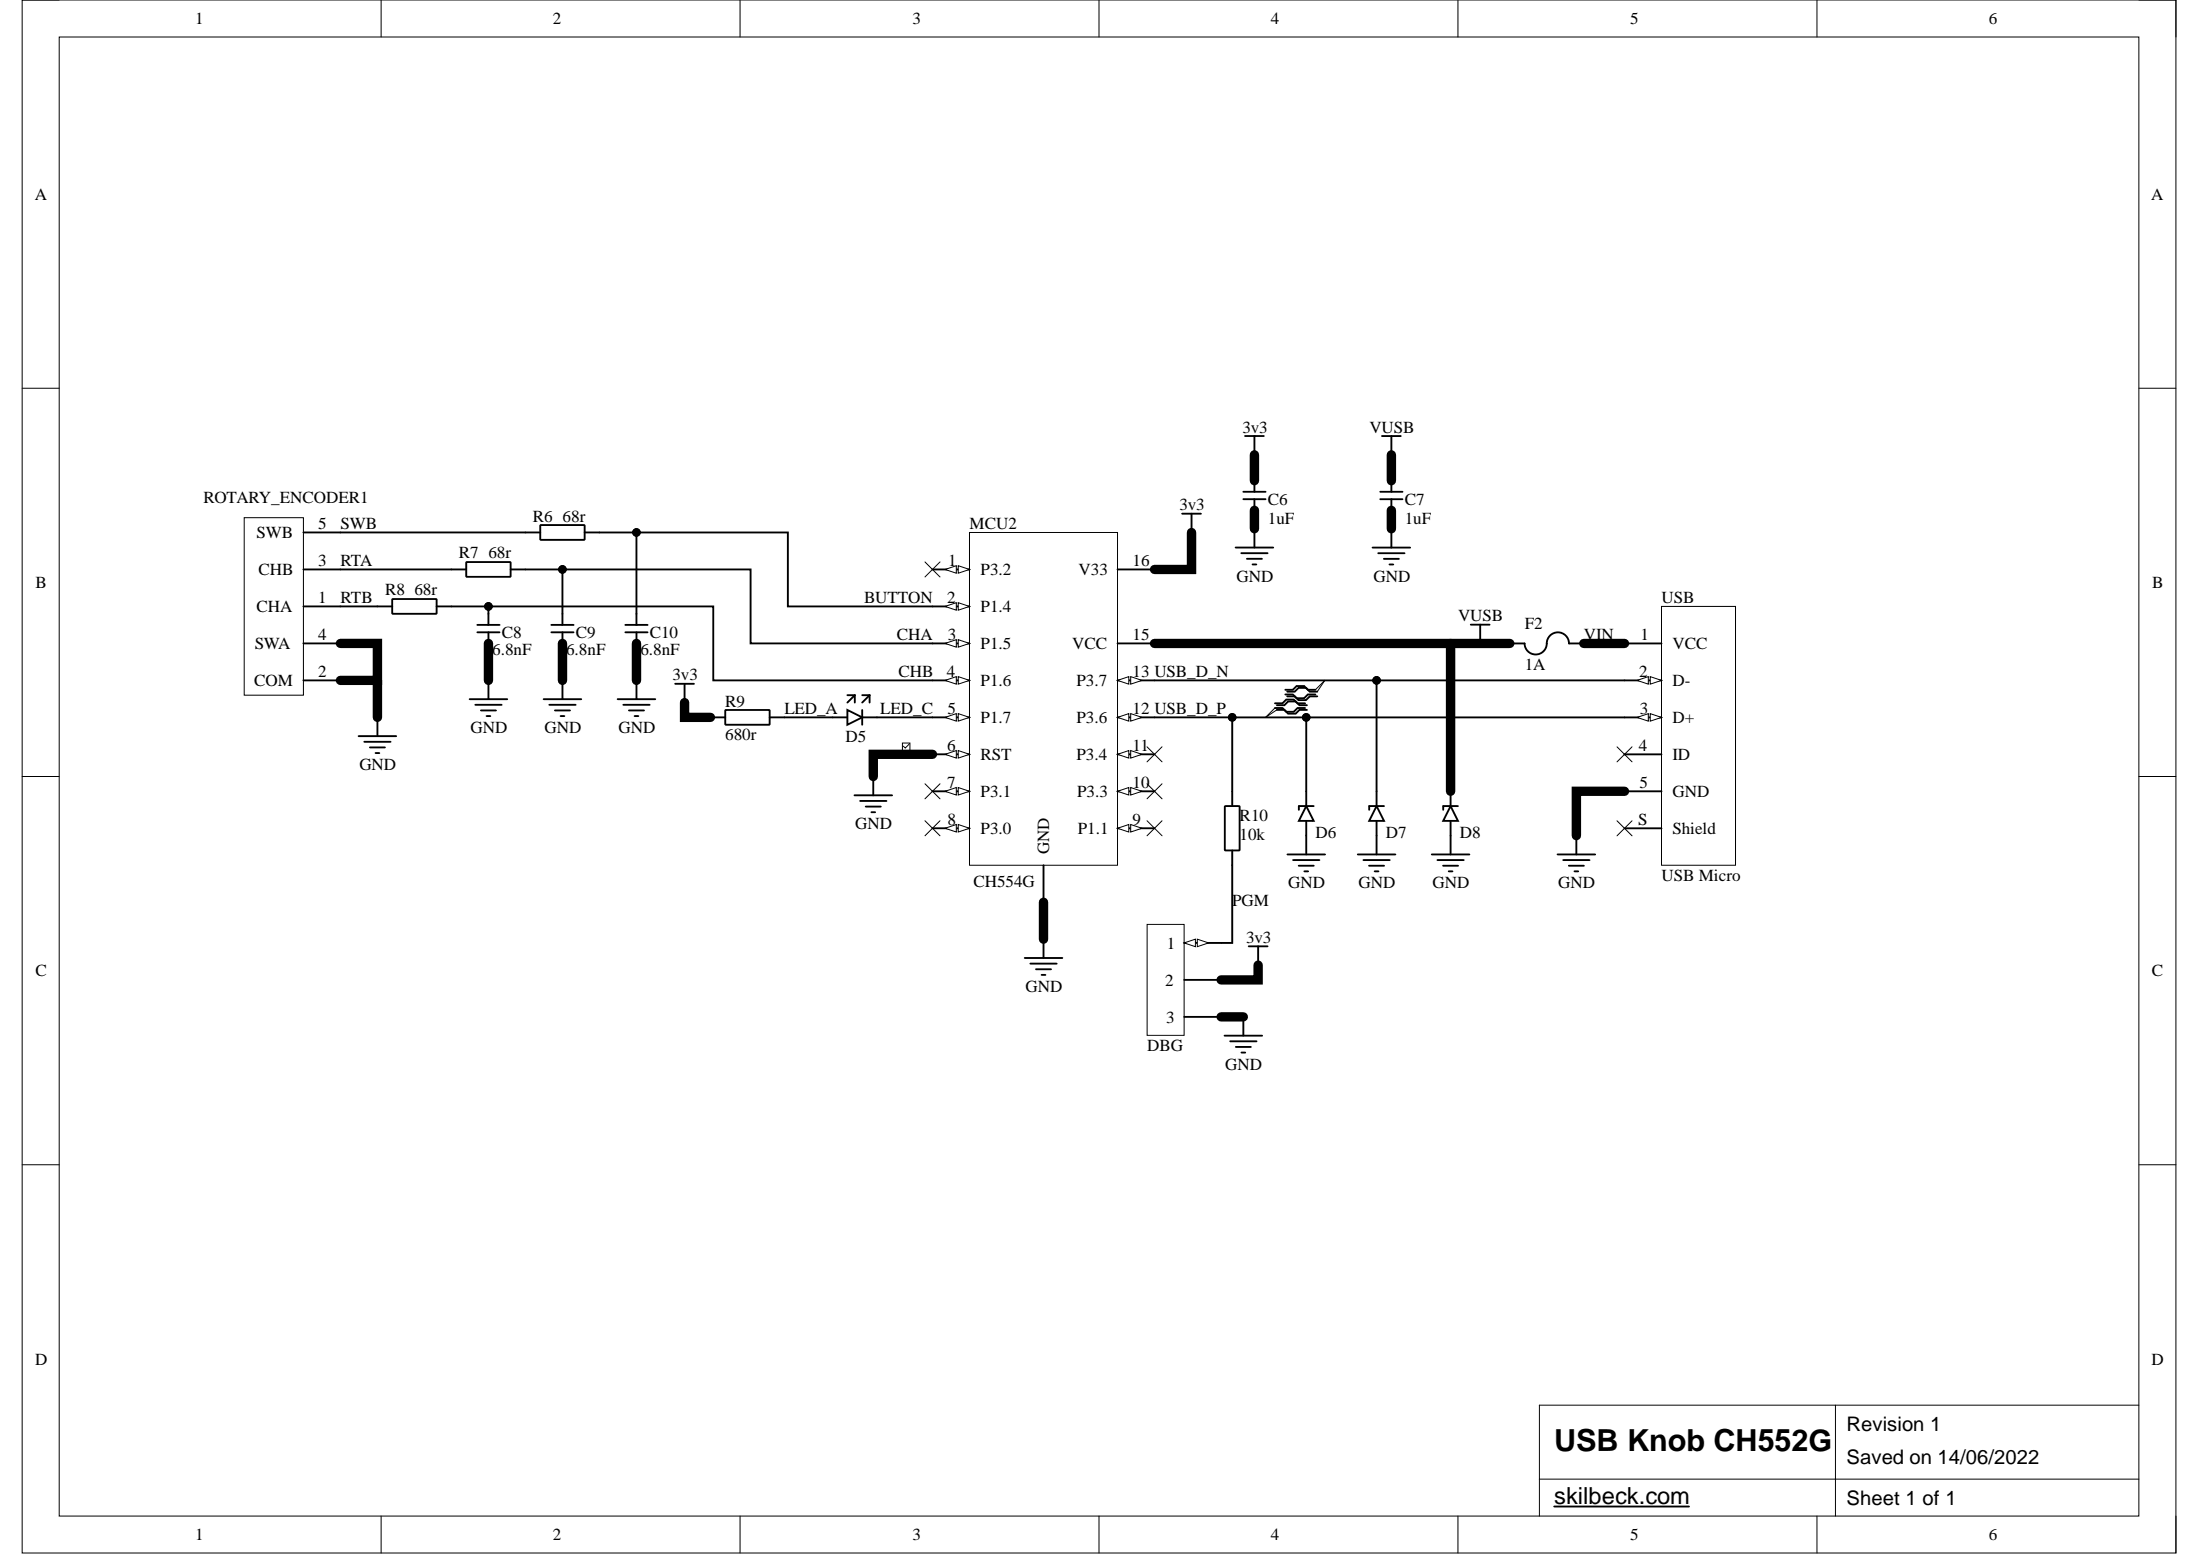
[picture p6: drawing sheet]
<svg xmlns="http://www.w3.org/2000/svg" width="297mm" height="210mm" viewBox="0 0 297 210" stroke-linecap="round" stroke-linejoin="round" font-family="sans-serif">
<path d="M3 0h290.8v209.6h-290.8z" fill="none" stroke="#000" stroke-width=".14"/>
<path d="M8 5h280.8v199.6h-280.8z" fill-rule="evenodd" fill="#fff"/>
<g fill="none" stroke="#000" stroke-width=".14">
<path d="M3 0h5M51.5 0v5M99.9 0v5M148.4 0v5M196.8 0v5M245.3 0v5M288.8 0h5v5M8 5h280.8v199.6h-280.8zM3 52.4h5M288.8 52.4h5M3 104.8h5M288.8 104.8h5"/>
<path d="M3 157.2h5M288.8 157.2h5M207.8 199.7h81M247.8 189.7v14.9M288.8 189.7h-81v14.9M51.5 204.6v5M99.9 204.6v5M148.4 204.6v5M196.8 204.6v5M245.3 204.6v5M293.8 204.6v5"/>
</g>
<g fill="none" stroke="#000" stroke-width="1.3">
<path d="M160.9 71.9v5h-5M169.4 61.4v3.5M169.4 68.9v2.5M187.9 61.4v3.5M187.9 68.9v2.5M46 86.9h5v4.9h-5M51 91.8v5M65.9 86.9v4.9M75.9 86.9v4.9M85.9 86.9v4.9M92.4 94.8v2h3.5M155.9 86.9h47.9"/>
<path d="M195.9 86.9v19.9M213.8 86.9h5.5M125.9 101.8h-8v3M219.3 106.8h-6.5v6M140.9 121.8v5M164.9 137.3h3M169.9 130.3v2h-5"/>
</g>
<g fill="none" stroke="#000" stroke-width=".25">
<path d="M186.6 58.9h2.5M187.9 58.9v2.5M159.6 69.3h2.5M160.9 69.3v2.6M166.8 73.9h5.1M167.6 74.7h3.5M167.9 67.4h3M167.9 66.4h3M168.4 75.4h2M169.1 76.2h.5M169.4 64.9v1.5M169.4 67.4v1.5"/>
<path d="M169.4 71.4v2.5M186.4 67.4h3M186.4 66.4h3M187.9 64.9v1.5M187.9 67.4v1.5M210.3 115.3h5.1M211.1 116.1h3.5M211.8 116.9h2.1M212.6 117.6h.5M212.8 112.8v2.5M209.8 203.4h18.2"/>
</g>
<path d="M176.4 108.8l1 2h-2z" fill="#fff"/>
<path d="M176.4 108.8l1 2h-2zM176.4 106.8v2M176.4 110.8v2M177.4 108.8h-2v.5" fill="none" stroke="#000" stroke-width=".25"/>
<path d="M185.9 108.8l1 2h-2z" fill="#fff"/>
<g fill="none" stroke="#000" stroke-width=".25">
<path d="M173.8 115.3h5.1M174.6 116.1h3.5M175.3 116.9h2.1M176.1 117.6h.5M176.4 112.8v2.5M183.3 115.3h5.1M184.1 116.1h3.5M184.8 116.9h2.1M185.6 117.6h.5M185.9 108.8l1 2h-2zM185.9 106.8v2M185.9 110.8v4.5"/>
<path d="M186.9 108.8h-2v.5"/>
</g>
<path d="M195.9 108.8l.9 2h-1.9z" fill="#fff"/>
<path d="M193.3 115.3h5.1M194.1 116.1h3.5M194.8 116.9h2.1M195.6 117.6h.5M195.9 108.8l.9 2h-1.9zM195.9 106.8v2M195.9 110.8v4.5M196.8 108.8h-1.9v.5" fill="none" stroke="#000" stroke-width=".25"/>
<path d="M33 69.9h8v23.9h-8z" fill-rule="evenodd" fill="#fff"/>
<g fill="none" stroke="#000" stroke-width=".14">
<path d="M33 69.9h8v23.9h-8z"/>
<circle cx="199.9" cy="86.9" r=".51"/>
</g>
<g fill="none" stroke="#000" stroke-width=".25">
<path d="M168.1 58.9h2.5M169.4 58.9v2.5M41 76.9h5M41 71.9h5M185.3 73.9h5.1M186.1 74.7h3.5M186.8 75.4h2.1M187.6 76.2h.5M187.9 71.4v2.5M41 91.8h5M41 81.9h5M41 86.9h5"/>
<path d="M48.4 99.4h5.1M51 96.8v2.6M112.4 96.8h2M116.4 96.8h2M198.6 84.3h2.5M199.9 84.3v2.6M49.2 100.1h3.5M49.9 100.9h2.1M50.7 101.7h.5M138.4 129.3h5M139.1 130.1h3.6M139.9 130.8h2"/>
<path d="M140.6 131.6h.5M140.9 126.8v2.5M168.6 127.7h2.5M169.9 127.7v2.6"/>
</g>
<circle cx="199.9" cy="86.9" r=".51" fill="#000"/>
<path d="M114.4 95.8l2 1-2 1z" fill="#fff"/>
<g fill="none" stroke="#000" stroke-width=".25">
<path d="M60.9 76.9h2M63 75.9h5.8l.1 .1v1.8l-.1 .1h-5.8l-.1-.1zM68.9 76.9h2M70.9 71.9h2M73 70.9h5.8l.1 .1v1.8l-.1 .1h-5.8l-.1-.1zM78.9 71.9h2M51 81.9h2M53 80.9h5.9l.1 .1v1.8l-.1 .1h-5.8l-.1-.1zM59 81.9h1.9M63.4 94.4h5.1M64.2 95.1h3.5M64.4 85.4h3"/>
<path d="M64.4 84.4h3M64.9 95.9h2.1M65.7 96.7h.5M65.9 82.9v1.5M65.9 85.4v1.5M65.9 91.8v2.6M73.4 94.4h5.1M74.2 95.1h3.5M74.4 85.4h3M74.4 84.4h3M74.9 95.9h2.1M75.7 96.7h.5"/>
<path d="M75.9 82.9v1.5M75.9 85.4v1.5M75.9 91.8v2.6M83.4 94.4h5.1M84.2 95.1h3.5M84.4 85.4h3M84.4 84.4h3M84.9 95.9h2.1M85.7 96.7h.5M85.9 82.9v1.5M85.9 85.4v1.5M85.9 91.8v2.6"/>
<path d="M91.2 92.3h2.5M92.4 92.3v2.5M95.9 96.8h2M98 95.9l5.8-.1 .1 .1v1.8l-.1 .1h-5.8l-.1-.1zM103.9 96.8h2M114.4 95.8l2 1-2 1zM114.4 93.8h1M115.4 93.8l-1 1M115.4 93.8v1M116.4 93.8h1M116.4 95.8v2M117.4 93.8l-1 1"/>
<path d="M117.4 93.8v1M172.1 94.9h1.1l.5-.5h1l.5 .5h1M172.1 95.6h1.1l.5 .5h1l.5-.5h1M172.4 95.2h1l.5-.5h1l.5 .5h1.1M172.4 95.8h1l.5 .5h1l.5-.5h1.1M173.5 93.7h1.1l.5 .6h1l.5-.6h1M173.5 93.1h1.1l.5-.5h1l.5 .5h1M173.8 94h1l.5 .5h1l.5-.5h1.1M173.8 93.4h1l.5-.5h1l.5 .5h1.1M203.8 86.9h2a1.5 1.5 0 0 0 1.5 1.4 1.5 1.5 0 0 0 1.5-1.4 1.5 1.5 0 0 1 1.5-1.5 1.5 1.5 0 0 1 1.5 1.5h2M115.4 107.4h5M116.1 108.1h3.6"/>
<path d="M116.9 108.9h2M117.7 109.6h.5M117.9 104.8v2.6M165.4 108.8h1.9l.1 .1v5.8l-.1 .1h-1.8l-.1-.1zM166.4 106.8v2M166.4 114.8v2"/>
</g>
<path d="M172.1 95.6l-1.2 1.2 1.5-1M177.6 93.1l1.3-1.3-1 1.6" fill="none" stroke="#000" stroke-width=".14"/>
<path d="M130.9 71.9h20v44.9h-20z" fill-rule="evenodd" fill="#fff"/>
<path d="M130.9 71.9h20v44.9h-20z" fill="none" stroke="#000" stroke-width=".14"/>
<path d="M125.9 76.9h5" fill="none" stroke="#000" stroke-width=".25"/>
<path d="M129.4 76.4l1.5 .5-1.5 .5z" fill="#fff"/>
<path d="M129.4 76.4l1.5 .5-1.5 .5z" fill="none" stroke="#000" stroke-width=".14"/>
<path d="M127.6 76.9l1.5-.5v1z" fill="#fff"/>
<path d="M127.6 76.9l1.5-.5v1z" fill="none" stroke="#000" stroke-width=".14"/>
<path d="M125.9 81.9h5" fill="none" stroke="#000" stroke-width=".25"/>
<path d="M129.4 81.4l1.5 .5-1.5 .5z" fill="#fff"/>
<path d="M129.4 81.4l1.5 .5-1.5 .5z" fill="none" stroke="#000" stroke-width=".14"/>
<path d="M127.6 81.9l1.5-.5v1z" fill="#fff"/>
<path d="M127.6 81.9l1.5-.5v1z" fill="none" stroke="#000" stroke-width=".14"/>
<path d="M125.9 86.9h5" fill="none" stroke="#000" stroke-width=".25"/>
<path d="M129.4 86.3l1.5 .6-1.5 .5z" fill="#fff"/>
<path d="M129.4 86.3l1.5 .6-1.5 .5z" fill="none" stroke="#000" stroke-width=".14"/>
<path d="M127.6 86.9l1.5-.6v1.1z" fill="#fff"/>
<path d="M127.6 86.9l1.5-.6v1.1z" fill="none" stroke="#000" stroke-width=".14"/>
<path d="M125.9 91.8h5" fill="none" stroke="#000" stroke-width=".25"/>
<path d="M129.4 91.3l1.5 .5-1.5 .6z" fill="#fff"/>
<path d="M129.4 91.3l1.5 .5-1.5 .6z" fill="none" stroke="#000" stroke-width=".14"/>
<path d="M127.6 91.8l1.5-.5v1.1z" fill="#fff"/>
<path d="M127.6 91.8l1.5-.5v1.1z" fill="none" stroke="#000" stroke-width=".14"/>
<path d="M125.9 96.8h5" fill="none" stroke="#000" stroke-width=".25"/>
<path d="M129.4 96.3l1.5 .5-1.5 .5z" fill="#fff"/>
<path d="M129.4 96.3l1.5 .5-1.5 .5z" fill="none" stroke="#000" stroke-width=".14"/>
<path d="M127.6 96.8l1.5-.5v1z" fill="#fff"/>
<path d="M127.6 96.8l1.5-.5v1z" fill="none" stroke="#000" stroke-width=".14"/>
<path d="M125.9 101.8h5" fill="none" stroke="#000" stroke-width=".25"/>
<path d="M129.4 101.3l1.5 .5-1.5 .5z" fill="#fff"/>
<path d="M129.4 101.3l1.5 .5-1.5 .5z" fill="none" stroke="#000" stroke-width=".14"/>
<path d="M127.6 101.8l1.5-.5v1z" fill="#fff"/>
<path d="M127.6 101.8l1.5-.5v1z" fill="none" stroke="#000" stroke-width=".14"/>
<path d="M125.9 106.8h5" fill="none" stroke="#000" stroke-width=".25"/>
<path d="M129.4 106.3l1.5 .5-1.5 .5z" fill="#fff"/>
<path d="M129.4 106.3l1.5 .5-1.5 .5z" fill="none" stroke="#000" stroke-width=".14"/>
<path d="M127.6 106.8l1.5-.5v1z" fill="#fff"/>
<path d="M127.6 106.8l1.5-.5v1z" fill="none" stroke="#000" stroke-width=".14"/>
<path d="M125.9 111.8h5" fill="none" stroke="#000" stroke-width=".25"/>
<path d="M129.4 111.3l1.5 .5-1.5 .5z" fill="#fff"/>
<path d="M129.4 111.3l1.5 .5-1.5 .5z" fill="none" stroke="#000" stroke-width=".14"/>
<path d="M127.6 111.8l1.5-.5v1z" fill="#fff"/>
<path d="M127.6 111.8l1.5-.5v1z" fill="none" stroke="#000" stroke-width=".14"/>
<path d="M150.9 111.8h5" fill="none" stroke="#000" stroke-width=".25"/>
<path d="M150.9 111.8l1.5-.5v1z" fill="#fff"/>
<path d="M150.9 111.8l1.5-.5v1z" fill="none" stroke="#000" stroke-width=".14"/>
<path d="M152.7 111.3l1.5 .5-1.5 .5z" fill="#fff"/>
<path d="M152.7 111.3l1.5 .5-1.5 .5z" fill="none" stroke="#000" stroke-width=".14"/>
<path d="M150.9 106.8h5" fill="none" stroke="#000" stroke-width=".25"/>
<path d="M150.9 106.8l1.5-.5v1z" fill="#fff"/>
<path d="M150.9 106.8l1.5-.5v1z" fill="none" stroke="#000" stroke-width=".14"/>
<path d="M152.7 106.3l1.5 .5-1.5 .5z" fill="#fff"/>
<path d="M152.7 106.3l1.5 .5-1.5 .5z" fill="none" stroke="#000" stroke-width=".14"/>
<path d="M150.9 101.8h5" fill="none" stroke="#000" stroke-width=".25"/>
<path d="M150.9 101.8l1.5-.5v1z" fill="#fff"/>
<path d="M150.9 101.8l1.5-.5v1z" fill="none" stroke="#000" stroke-width=".14"/>
<path d="M152.7 101.3l1.5 .5-1.5 .5z" fill="#fff"/>
<path d="M152.7 101.3l1.5 .5-1.5 .5z" fill="none" stroke="#000" stroke-width=".14"/>
<path d="M150.9 96.8h5" fill="none" stroke="#000" stroke-width=".25"/>
<path d="M150.9 96.8l1.5-.5v1z" fill="#fff"/>
<path d="M150.9 96.8l1.5-.5v1z" fill="none" stroke="#000" stroke-width=".14"/>
<path d="M152.7 96.3l1.5 .5-1.5 .5z" fill="#fff"/>
<path d="M152.7 96.3l1.5 .5-1.5 .5z" fill="none" stroke="#000" stroke-width=".14"/>
<path d="M150.9 91.8h5" fill="none" stroke="#000" stroke-width=".25"/>
<path d="M150.9 91.8l1.5-.5v1.1z" fill="#fff"/>
<path d="M150.9 91.8l1.5-.5v1.1z" fill="none" stroke="#000" stroke-width=".14"/>
<path d="M152.7 91.3l1.5 .5-1.5 .6z" fill="#fff"/>
<g fill="none" stroke="#000" stroke-width=".14">
<path d="M124.9 75.9l2 2M126.9 75.9l-2 2M152.7 91.3l1.5 .5-1.5 .6zM124.9 105.8l2 2M124.9 110.8l2 2M126.9 105.8l-2 2M126.9 110.8l-2 2M154.9 110.8l2 2M154.9 105.8l2 2M154.9 100.8l2 2M156.9 110.8l-2 2M156.9 105.8l-2 2"/>
<path d="M156.9 100.8l-2 2"/>
</g>
<path d="M150.9 76.9h5M150.9 86.9h5M140.9 116.8v5" fill="none" stroke="#000" stroke-width=".25"/>
<path d="M154.9 124.8h5v15h-5z" fill-rule="evenodd" fill="#fff"/>
<path d="M154.9 124.8h5v15h-5z" fill="none" stroke="#000" stroke-width=".14"/>
<path d="M159.9 127.3h5" fill="none" stroke="#000" stroke-width=".25"/>
<path d="M159.9 127.3l1.5-.5v1z" fill="#fff"/>
<path d="M159.9 127.3l1.5-.5v1z" fill="none" stroke="#000" stroke-width=".14"/>
<path d="M161.7 126.8l1.5 .5-1.5 .5z" fill="#fff"/>
<path d="M121.8 100.3h1.1v1h-1.1zM122.7 100.5l-.5 .5-.2-.3M122.9 101.3l.5 .5M161.7 126.8l1.5 .5-1.5 .5z" fill="none" stroke="#000" stroke-width=".14"/>
<path d="M159.9 132.3h5M159.9 137.3h5M165.3 139.8h5.1M167.9 137.3v2.5M166.1 140.6h3.5M166.9 141.3h2M167.6 142.1h.5" fill="none" stroke="#000" stroke-width=".25"/>
<path d="M224.3 81.9h10v34.9h-10z" fill-rule="evenodd" fill="#fff"/>
<path d="M224.3 81.9h10v34.9h-10z" fill="none" stroke="#000" stroke-width=".14"/>
<path d="M219.3 86.9h5M219.3 91.8h5M219.3 111.8h5" fill="none" stroke="#000" stroke-width=".25"/>
<path d="M222.8 91.3l1.5 .5-1.5 .6z" fill="#fff"/>
<path d="M222.8 91.3l1.5 .5-1.5 .6z" fill="none" stroke="#000" stroke-width=".14"/>
<path d="M221 91.8l1.6-.5v1.1z" fill="#fff"/>
<path d="M221 91.8l1.6-.5v1.1z" fill="none" stroke="#000" stroke-width=".14"/>
<path d="M219.3 96.8h5" fill="none" stroke="#000" stroke-width=".25"/>
<path d="M222.8 96.3l1.5 .5-1.5 .5z" fill="#fff"/>
<path d="M222.8 96.3l1.5 .5-1.5 .5z" fill="none" stroke="#000" stroke-width=".14"/>
<path d="M221 96.8l1.6-.5v1z" fill="#fff"/>
<g fill="none" stroke="#000" stroke-width=".14">
<path d="M221 96.8l1.6-.5v1zM218.3 100.8l2.1 2M218.3 110.8l2.1 2M220.4 100.8l-2.1 2M220.4 110.8l-2.1 2"/>
<circle cx="75.9" cy="76.9" r=".51"/>
<circle cx="85.9" cy="71.9" r=".51"/>
<circle cx="51" cy="91.8" r=".51"/>
<circle cx="65.9" cy="81.9" r=".51"/>
<circle cx="166.4" cy="96.8" r=".51"/>
<circle cx="176.4" cy="96.8" r=".51"/>
<circle cx="185.9" cy="91.8" r=".51"/>
<circle cx="195.9" cy="86.9" r=".51"/>
<circle cx="199.9" cy="86.9" r=".51"/>
</g>
<g fill="none" stroke="#000" stroke-width=".25">
<path d="M46 71.9h24.9M46 76.9h14.9M70.9 76.9h30.4v10h24.6M75.9 76.9v6M80.9 71.9h25.5v10h19.5M85.9 71.9v11M160.9 71.9v5h-5M169.4 61.4v3.5M169.4 68.9v2.5M187.9 61.4v3.5M187.9 68.9v2.5M46 81.9h5"/>
<path d="M46 86.9h5v4.9h-5M51 91.8v5M61 81.9h35.3v9.9h29.6M65.9 81.9v1M65.9 86.9v4.9M75.9 86.9v4.9M85.9 86.9v4.9M92.4 94.8v2h3.5M105.9 96.8h6.5M118.4 96.8h7.5M155.9 96.8h10.5M155.9 91.8h63.4"/>
<path d="M155.9 86.9h47.9M176.4 96.8v10M185.9 91.8v15M195.9 86.9v19.9M213.8 86.9h5.5M219.3 96.8h-52.9v10M125.9 101.8h-8v3M166.4 116.8v10.5h-1.5M219.3 101.8h.1M219.3 101.8h5M224.3 106.8h-11.5v6M140.9 121.8v5"/>
<path d="M164.9 137.3h3M169.9 130.3v2h-5"/>
</g>
<g fill="#000">
<circle cx="75.9" cy="76.9" r=".51"/>
<circle cx="85.9" cy="71.9" r=".51"/>
<circle cx="51" cy="91.8" r=".51"/>
<circle cx="65.9" cy="81.9" r=".51"/>
<circle cx="166.4" cy="96.8" r=".51"/>
<circle cx="176.4" cy="96.8" r=".51"/>
<circle cx="185.9" cy="91.8" r=".51"/>
<circle cx="195.9" cy="86.9" r=".51"/>
<circle cx="199.9" cy="86.9" r=".51"/>
</g>
<text font-size="4.1" x="209.8" y="195.9">USB Knob CH552G</text>
<text font-size="3.2" x="209.8" y="203">skilbeck.com</text>
<g font-size="2.7">
<text x="249.3" y="197.6">Saved on 14/06/2022</text>
<text x="249.3" y="193.2">Revision 1</text>
<text x="249.3" y="203.1">Sheet 1 of 1</text>
</g>
<g font-size="2.3">
<text x="26.4" y="3.3">1</text>
<text x="74.7" y="3.3">2</text>
<text x="123.2" y="3.3">3</text>
<text x="171.6" y="3.3">4</text>
<text x="220.1" y="3.3">5</text>
<text x="268.5" y="3.3">6</text>
<text x="4.7" y="27">A</text>
<text x="290.5" y="27">A</text>
<text x="167.8" y="58.4">3v3</text>
<text x="184.9" y="58.4">VUSB</text>
<text x="27.5" y="67.9">ROTARY_ENCODER1</text>
<text x="43" y="71.4">5</text>
<text x="46" y="71.4">SWB</text>
<text x="72" y="70.4">R6</text>
<text x="76" y="70.4">68r</text>
<text x="130.9" y="71.4">MCU2</text>
<text x="159.3" y="68.9">3v3</text>
<text x="171.2" y="68.2">C6</text>
<text x="171.2" y="70.7">1uF</text>
<text x="189.7" y="68.2">C7</text>
<text x="189.7" y="70.7">1uF</text>
<text x="34.6" y="72.7">SWB</text>
<text x="34.9" y="77.7">CHB</text>
<text x="43" y="76.4">3</text>
<text x="46" y="76.4">RTA</text>
<text x="62" y="75.4">R7</text>
<text x="65.9" y="75.4">68r</text>
<text x="128" y="76.4">1</text>
<text x="132.4" y="77.7">P3.2</text>
<text x="145.6" y="77.7">V33</text>
<text x="152.9" y="76.4">16</text>
<text x="4.8" y="79.4">B</text>
<text x="34.6" y="82.7">CHA</text>
<text x="43" y="81.4">1</text>
<text x="46" y="81.4">RTB</text>
<text x="52" y="80.4">R8</text>
<text x="56" y="80.4">68r</text>
<text x="116.7" y="81.4">BUTTON</text>
<text x="127.9" y="81.4">2</text>
<text x="132.4" y="82.7">P1.4</text>
<text x="167" y="78.5">GND</text>
<text x="185.4" y="78.5">GND</text>
<text x="196.9" y="83.8">VUSB</text>
<text x="224.4" y="81.4">USB</text>
<text x="290.6" y="79.4">B</text>
<text x="34.4" y="87.6">SWA</text>
<text x="43" y="86.4">4</text>
<text x="66.5" y="88.4">6.8nF</text>
<text x="67.8" y="86.2">C8</text>
<text x="76.4" y="88.4">6.8nF</text>
<text x="77.7" y="86.2">C9</text>
<text x="86.5" y="88.4">6.8nF</text>
<text x="87.7" y="86.2">C10</text>
<text x="121.1" y="86.4">CHA</text>
<text x="128" y="86.4">3</text>
<text x="132.4" y="87.6">P1.5</text>
<text x="144.7" y="87.6">VCC</text>
<text x="152.9" y="86.4">15</text>
<text x="205.9" y="84.9">F2</text>
<text x="213.9" y="86.4">VIN</text>
<text x="221.5" y="86.4">1</text>
<text x="225.8" y="87.6">VCC</text>
<text x="34.3" y="92.6">COM</text>
<text x="43" y="91.4">2</text>
<text x="90.8" y="91.8">3v3</text>
<text x="97.9" y="95.4">R9</text>
<text x="121.3" y="91.4">CHB</text>
<text x="127.8" y="91.4">4</text>
<text x="132.4" y="92.6">P1.6</text>
<text x="145.3" y="92.6">P3.7</text>
<text x="152.9" y="91.4">13 USB_D_N</text>
<text x="205.9" y="90.4">1A</text>
<text x="221.3" y="91.4">2</text>
<text x="225.8" y="92.6">D-</text>
<text x="63.5" y="99">GND</text>
<text x="73.5" y="99">GND</text>
<text x="83.5" y="99">GND</text>
<text x="97.9" y="99.9">680r</text>
<text x="105.9" y="96.3">LED_A</text>
<text x="114.2" y="100.1">D5</text>
<text x="118.9" y="96.3">LED_C</text>
<text x="127.9" y="101.3">6</text>
<text x="127.9" y="96.3">5</text>
<text x="132.4" y="97.6">P1.7</text>
<text x="145.3" y="97.6">P3.6</text>
<text x="152.9" y="101.3">11</text>
<text x="152.9" y="96.3">12 USB_D_P</text>
<text x="221.3" y="101.3">4</text>
<text x="221.4" y="96.3">3</text>
<text x="225.8" y="97.6">D+</text>
<text x="48.5" y="104">GND</text>
<text x="127.9" y="106.3">7</text>
<text x="132.4" y="102.6">RST</text>
<text x="132.4" y="107.6">P3.1</text>
<text x="145.3" y="102.6">P3.4</text>
<text x="145.4" y="107.6">P3.3</text>
<text x="152.9" y="106.3">10</text>
<text x="221.3" y="106.3">5</text>
<text x="225.8" y="102.6">ID</text>
<text x="225.8" y="107.6">GND</text>
<text x="115.5" y="111.9">GND</text>
<text x="127.9" y="111.3">8</text>
<text x="132.4" y="112.6">P3.0</text>
<text x="145.5" y="112.6">P1.1</text>
<text x="152.9" y="111.3">9</text>
<text x="167.4" y="110.8">R10</text>
<text x="167.4" y="113.4">10k</text>
<text x="177.6" y="113.2">D6</text>
<text x="187.1" y="113.2">D7</text>
<text x="197.1" y="113.2">D8</text>
<text x="221.2" y="111.3">S</text>
<text x="225.8" y="112.6">Shield</text>
<text x="131.4" y="119.8">CH554G</text>
<text x="141.7" y="115.3" transform="rotate(-90 141.7 115.3)">GND</text>
<text x="173.9" y="119.9">GND</text>
<text x="183.4" y="119.9">GND</text>
<text x="193.4" y="119.9">GND</text>
<text x="210.4" y="119.9">GND</text>
<text x="224.4" y="118.9">USB Micro</text>
<text x="166.4" y="122.3">PGM</text>
<text x="4.8" y="131.8">C</text>
<text x="157.5" y="128.1">1</text>
<text x="168.3" y="127.3">3v3</text>
<text x="290.6" y="131.8">C</text>
<text x="138.4" y="133.9">GND</text>
<text x="157.3" y="133.1">2</text>
<text x="154.9" y="141.8">DBG</text>
<text x="157.4" y="138.1">3</text>
<text x="165.4" y="144.4">GND</text>
<text x="4.7" y="184.2">D</text>
<text x="290.5" y="184.2">D</text>
<text x="26.4" y="207.9">1</text>
<text x="74.7" y="207.9">2</text>
<text x="123.2" y="207.9">3</text>
<text x="171.6" y="207.9">4</text>
<text x="220.1" y="207.9">5</text>
<text x="268.5" y="207.9">6</text>
</g>
</svg>
